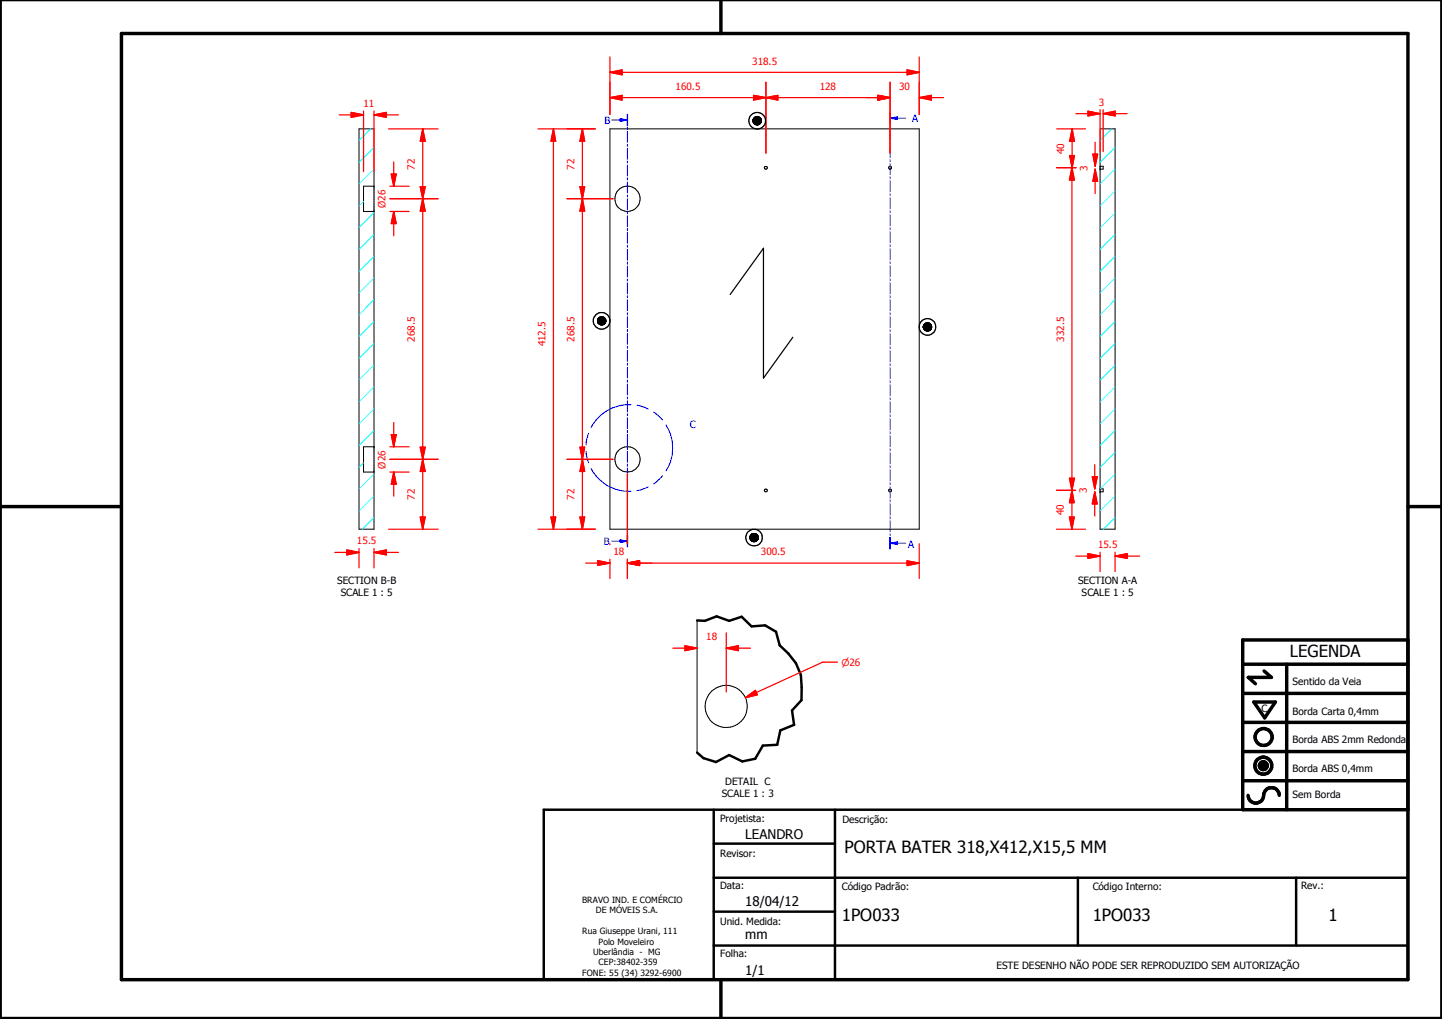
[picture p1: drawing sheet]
<svg xmlns="http://www.w3.org/2000/svg" width="297mm" height="210mm" viewBox="0 0 297 210" stroke-linecap="round" stroke-linejoin="round" font-family="sans-serif">
<g fill="none" stroke="#000" stroke-width=".21">
<path d="M74 26.5h3v82.5h-3zM77 38.4h-2.1v5.2h2.1M125.6 26.5h63.8v82.5h-63.8zM155.1 24.6v.5zM155.1 24.6v.4zM155.1 24.7v.3zM155.1 24.8v.2zM155.2 24.5v.7zM155.2 24.5l-.1 .6zM155.2 24.5v.8zM155.3 24.4l.1-.1-.1 1.1zM155.3 24.4v1z"/>
<path d="M155.3 24.4l-.1 .9zM155.4 24.3v1.1zM155.4 24.3v1.2zM155.5 24.2v1.3zM155.5 24.1v1.5zM155.5 24.1v1.4zM155.6 24.1h.1l-.1 1.6zM155.6 24.1v1.6zM155.7 24.1v1.6zM155.7 24.1v1.6h-.1zM155.8 24v1.7zM155.9 24h.1l-.1 1.7z"/>
<path d="M155.9 24v1.7zM156 24v1.7h-.1zM156 24v1.7zM156 24h.2l-.2 1.7zM156.2 24v1.7h-.2zM156.2 24v1.7zM156.2 24.1v1.6zM156.3 24.1l-.1 1.6zM156.3 24.1v1.6zM156.4 24.1l-.1 1.6zM156.4 24.1v1.5zM156.5 24.2l-.1 1.4z"/>
<path d="M156.5 24.2v1.3zM156.5 24.3v1.2zM156.6 24.3l-.1 1.2zM156.6 24.3v1.1zM156.7 24.4l-.1 1zM156.7 24.4v1zM156.7 24.5v.9zM156.7 24.5v.8zM156.8 24.5l-.1 .8zM156.8 24.5v.7zM156.8 24.6v.6zM156.8 24.6v.5z"/>
<path d="M156.8 24.7v.4zM156.8 24.7v.3zM156.8 24.8v.2zM183.2 34.3h.4v.5h-.4l-.2-.3zM226.6 34.8h.1M226.6 34.2h.6v.6h-.6M226.6 26.5h3.1v82.5h-3.1zM123.1 65.9v.4zM123.1 65.9v.3zM123.1 66v.2zM123.1 65.7v.7zM123.1 65.7v.6z"/>
<path d="M123.1 65.8v.5zM123.2 65.7v.8zM123.2 65.7l-.1 .7zM123.2 65.6l.1-.1-.1 1.1zM123.2 65.6v1zM123.3 65.5v1.1zM123.4 65.4v1.3zM123.4 65.4l-.1 1.2zM123.4 65.4v1.4zM123.5 65.4v1.4zM123.6 65.3v1.6zM123.7 65.3v1.6z"/>
<path d="M123.7 65.3l-.1 1.6zM123.7 65.3l.2-.1-.2 1.7zM123.9 65.2v1.7zM123.9 65.2v1.7h-.2zM123.9 65.2h.1l-.1 1.7zM124 65.2v1.7h-.1zM124 65.2v1.7zM124.1 65.3l-.1 1.6zM124.1 65.3v1.6zM124.2 65.3l-.1 1.6zM124.2 65.3v1.6zM124.3 65.3l-.1 1.6z"/>
<path d="M124.3 65.3v1.6zM124.4 65.4l-.1 1.5zM124.4 65.4v1.4zM124.5 65.4l-.1 1.4zM124.5 65.4v1.3zM124.5 65.5v1.2zM124.5 65.5v1.1zM124.6 65.6l-.1 1zM124.6 65.6v1zM124.7 65.7l-.1 .9zM124.7 65.7v.8zM124.7 65.7v.7z"/>
<path d="M124.8 65.8l-.1 .6zM124.8 65.8v.5zM124.8 65.9v.4zM124.8 66v.3zM124.8 66v.2zM190.2 67.2v.3zM190.2 67.2v.2zM190.2 67.3v.1zM190.2 67.1v.5zM190.2 67.1v.4zM190.3 67v.7zM190.3 67l-.1 .6z"/>
<path d="M190.3 66.9v.9zM190.3 66.9v.8zM190.4 66.8v1zM190.4 66.8l-.1 1zM190.4 66.8v1.1zM190.5 66.7v1.2zM190.5 66.7v1.3zM190.6 66.6l.1-.1-.1 1.6zM190.6 66.6v1.5zM190.7 66.5v1.6zM190.8 66.5v1.7zM190.9 66.5v1.7z"/>
<path d="M190.9 66.5l-.1 1.7zM191 66.5v1.7zM191.1 66.5l-.1 1.7zM191.1 66.5v1.7zM191.2 66.5l-.1 1.7zM191.2 66.5v1.7zM191.3 66.5l-.1 1.7zM191.3 66.5h.1l-.1 1.7zM191.4 66.5v1.6l-.1 .1zM191.4 66.5v1.6zM191.5 66.6l-.1 1.5zM191.5 66.6v1.5z"/>
<path d="M191.6 66.7l-.1 1.4zM191.6 66.7v1.3zM191.6 66.7v1.2zM191.7 66.8l-.1 1.1zM191.7 66.8v1.1zM191.7 66.8v1zM191.8 66.9l-.1 .9zM191.8 66.9v.9zM191.8 67v.8zM191.8 67v.7zM191.9 67.1l-.1 .6zM191.9 67.1v.5z"/>
<path d="M191.9 67.2v.4zM191.9 67.2v.3zM191.9 67.3v.2zM191.9 67.3v.1zM77 92h.1M77 92h-2.1v5.2h2.1M154.5 110.6v.2zM154.5 110.5v.5zM154.5 110.5v.4zM154.5 110.6v.3zM154.6 110.4v.7zM154.6 110.4l-.1 .6z"/>
<path d="M154.6 110.3v.9zM154.6 110.2v1.1zM154.6 110.2v1zM154.7 110.2v1.1zM154.8 110.1v1.3zM154.8 110.1l-.1 1.2zM154.9 110.1v1.3zM154.9 110v1.5zM154.9 110v1.4zM155 110v1.5zM155.1 109.9v1.6zM155.2 109.9v1.7z"/>
<path d="M155.3 109.9l-.1 1.7zM155.3 109.9v1.7zM155.4 109.9l-.1 1.7zM155.4 109.9v1.7zM155.5 109.9l-.1 1.7zM155.5 109.9h.1l-.1 1.6zM155.6 109.9v1.6h-.1zM155.6 109.9v1.6zM155.7 110l-.1 1.5zM155.7 110v1.5zM155.8 110.1l-.1 1.4zM155.8 110.1v1.3z"/>
<path d="M155.9 110.1l-.1 1.3zM155.9 110.1v1.3zM156 110.2l-.1 1.2zM156 110.2v1.1zM156 110.3v1zM156 110.3v.9zM156.1 110.4l-.1 .8zM156.1 110.4v.7zM156.1 110.5v.6zM156.1 110.5v.5zM156.2 110.6l-.1 .4zM156.2 110.6v.3z"/>
<path d="M156.2 110.6v.2zM183.2 100.8h.4v.5h-.4l-.2-.3zM226.6 101.3h.1M226.6 100.7h.6v.6h-.6M143.6 127.8v27.2M259.4 157.6l1.6 .1zM259.4 157.7l1.6 .1zM259.4 157.8l1.6 .1zM259.4 157.9h1.6v.1zM259.4 157.9l1.6 .1h-1.5zM259.4 157.6h1.6zM259.5 158h1.5z"/>
<path d="M259.5 158l1.4 .1zM259.5 157.5l1.5 .1zM259.5 158.1h1.4zM259.5 157.4l1.5 .1zM259.5 158.1l1.4 .1zM259.5 157.3l1.4 .1zM259.6 158.2h1.3zM259.6 158.2h1.2zM259.6 157.2l1.3 .1zM259.6 158.2l1.2 .1zM259.6 157.2h1.3zM259.7 158.3h1.1z"/>
<path d="M259.7 158.3l1 .1zM259.7 157.1l1.1 .1zM259.7 157.1h1.1zM259.8 158.4h.9zM259.8 158.4h.8zM259.8 157.1h1zM259.8 157.1h.9zM259.8 158.4l.8 .1zM259.8 157l.9 .1zM259.8 157h.8zM259.9 158.5h.7zM259.9 158.5h.6z"/>
<path d="M259.9 157h.7zM260 158.5h.5zM260 158.5h.4zM260 157h.6zM260.1 158.5h.3zM260.1 158.5h.2zM260.1 156.9l.4 .1zM260.1 156.9h.3zM260.1 156.9h.2z"/>
<circle cx="157.8" cy="34.6" r=".3"/>
<circle cx="129.3" cy="40.9" r="2.6"/>
<circle cx="129.3" cy="94.6" r="2.59"/>
<circle cx="157.8" cy="101" r=".3"/>
<circle cx="149.6" cy="145.5" r="4.3"/>
</g>
<path d="M143.6 127.8l1.6 .1 2.4-.9 2.6 .9 2.6-.9 2 2 2.8-.2 2.2 1.3 .8 2.8 1.8 1.7 1.6 2 1 2.4 .1 2.6v2.6l-2 2.1 .5 3-2.9 1.2-.6 2.9-3 .2-1.5 2.7-2.7 .5-2.7-1.3-2.7 1.5-2.6-.8-1.3-1.2M112 166.8h178v35h-178zM147 173.8h25M147 166.8v35M172 166.8v35M147 194.8h143M147 180.8h143M147 187.8h25M222 180.8v14M267 180.8v14" fill="none" stroke="#000" stroke-width=".51"/>
<g fill="#000">
<path d="M155.2 24.5l-.1 .6zM155.1 24.6v.5zM155.1 24.6v.4zM155.1 24.7v.3zM155.1 24.8v.2zM155.2 24.5v.7zM155.3 24.4l-.1 .9zM155.2 24.5v.8zM155.3 24.4l.1-.1-.1 1.1zM155.3 24.4v1zM155.4 24.3v1.1zM155.4 24.3v1.2z"/>
<path d="M155.5 24.1v1.4zM155.5 24.2v1.3zM155.5 24.1v1.5zM155.6 24.1h.1l-.1 1.6zM155.6 24.1v1.6zM155.7 24.1v1.6zM155.7 24.1v1.6h-.1zM155.8 24v1.7zM155.9 24h.1l-.1 1.7zM155.9 24v1.7zM156 24v1.7h-.1zM156 24v1.7z"/>
<path d="M156 24h.2l-.2 1.7zM156.2 24v1.7h-.2zM156.2 24v1.7zM156.2 24.1v1.6zM156.3 24.1l-.1 1.6zM156.3 24.1v1.6zM156.4 24.1l-.1 1.6zM156.4 24.1v1.5zM156.5 24.2l-.1 1.4zM156.5 24.2v1.3zM156.5 24.3v1.2zM156.6 24.3l-.1 1.2z"/>
<path d="M156.6 24.3v1.1zM156.7 24.4l-.1 1zM156.7 24.4v1zM156.7 24.5v.9zM156.7 24.5v.8zM156.8 24.5l-.1 .8zM156.8 24.5v.7zM156.8 24.6v.6zM156.8 24.6v.5zM156.8 24.7v.4zM156.8 24.7v.3zM156.8 24.8v.2z"/>
<path d="M123.1 65.8v.5zM123.1 65.9v.4zM123.1 65.9v.3zM123.1 66v.2zM123.2 65.7l-.1 .7zM123.1 65.7v.7zM123.1 65.7v.6zM123.2 65.7v.8zM123.2 65.6l.1-.1-.1 1.1zM123.2 65.6v1zM123.4 65.4l-.1 1.2zM123.3 65.5v1.1z"/>
<path d="M123.4 65.4v1.3zM123.4 65.4v1.4zM123.5 65.4v1.4zM123.6 65.3v1.6zM123.7 65.3v1.6zM123.7 65.3l-.1 1.6zM123.7 65.3l.2-.1-.2 1.7zM123.9 65.2v1.7zM123.9 65.2v1.7h-.2zM123.9 65.2h.1l-.1 1.7zM124 65.2v1.7h-.1zM124 65.2v1.7z"/>
<path d="M124.1 65.3l-.1 1.6zM124.1 65.3v1.6zM124.2 65.3l-.1 1.6zM124.2 65.3v1.6zM124.3 65.3l-.1 1.6zM124.3 65.3v1.6zM124.4 65.4l-.1 1.5zM124.4 65.4v1.4zM124.5 65.4l-.1 1.4zM124.5 65.4v1.3zM124.5 65.5v1.2zM124.5 65.5v1.1z"/>
<path d="M124.6 65.6l-.1 1zM124.6 65.6v1zM124.7 65.7l-.1 .9zM124.7 65.7v.8zM124.7 65.7v.7zM124.8 65.8l-.1 .6zM124.8 65.8v.5zM124.8 65.9v.4zM124.8 66v.3zM124.8 66v.2zM190.2 67.1v.4zM190.2 67.2v.3z"/>
<path d="M190.2 67.2v.2zM190.2 67.3v.1zM190.3 67l-.1 .6zM190.2 67.1v.5zM190.3 66.9v.8zM190.3 67v.7zM190.4 66.8l-.1 1zM190.3 66.9v.9zM190.4 66.8v1zM190.4 66.8v1.1zM190.5 66.7v1.2zM190.5 66.7v1.3z"/>
<path d="M190.6 66.6l.1-.1-.1 1.6zM190.6 66.6v1.5zM190.7 66.5v1.6zM190.8 66.5v1.7zM190.9 66.5v1.7zM190.9 66.5l-.1 1.7zM191 66.5v1.7zM191.1 66.5l-.1 1.7zM191.1 66.5v1.7zM191.2 66.5l-.1 1.7zM191.2 66.5v1.7zM191.3 66.5l-.1 1.7z"/>
<path d="M191.3 66.5h.1l-.1 1.7zM191.4 66.5v1.6l-.1 .1zM191.4 66.5v1.6zM191.5 66.6l-.1 1.5zM191.5 66.6v1.5zM191.6 66.7l-.1 1.4zM191.6 66.7v1.3zM191.6 66.7v1.2zM191.7 66.8l-.1 1.1zM191.7 66.8v1.1zM191.7 66.8v1zM191.8 66.9l-.1 .9z"/>
<path d="M191.8 66.9v.9zM191.8 67v.8zM191.8 67v.7zM191.9 67.1l-.1 .6zM191.9 67.1v.5zM191.9 67.2v.4zM191.9 67.2v.3zM191.9 67.3v.2zM191.9 67.3v.1zM154.5 110.6v.2zM154.6 110.4l-.1 .6zM154.5 110.5v.5z"/>
<path d="M154.5 110.5v.4zM154.5 110.6v.3zM154.6 110.4v.7zM154.6 110.2v1zM154.6 110.3v.9zM154.6 110.2v1.1zM154.8 110.1l-.1 1.2zM154.7 110.2v1.1zM154.8 110.1v1.3zM154.9 110v1.4zM154.9 110.1v1.3zM154.9 110v1.5z"/>
<path d="M155 110v1.5zM155.1 109.9v1.6zM155.2 109.9v1.7zM155.3 109.9l-.1 1.7zM155.3 109.9v1.7zM155.4 109.9l-.1 1.7zM155.4 109.9v1.7zM155.5 109.9l-.1 1.7zM155.5 109.9h.1l-.1 1.6zM155.6 109.9v1.6h-.1zM155.6 109.9v1.6zM155.7 110l-.1 1.5z"/>
<path d="M155.7 110v1.5zM155.8 110.1l-.1 1.4zM155.8 110.1v1.3zM155.9 110.1l-.1 1.3zM155.9 110.1v1.3zM156 110.2l-.1 1.2zM156 110.2v1.1zM156 110.3v1zM156 110.3v.9zM156.1 110.4l-.1 .8zM156.1 110.4v.7zM156.1 110.5v.6z"/>
<path d="M156.1 110.5v.5zM156.2 110.6l-.1 .4zM156.2 110.6v.3zM156.2 110.6v.2zM259.4 157.6h1.6zM259.5 157.5l1.5 .1zM259.5 157.4l1.5 .1zM259.5 157.3l1.4 .1zM259.6 157.2l1.3 .1zM259.6 157.2h1.3zM259.7 157.1l1.1 .1zM259.7 157.1h1.1z"/>
<path d="M259.8 157.1h1zM259.8 157.1h.9zM259.8 157l.9 .1zM259.8 157h.8zM259.9 157h.7zM260 157h.6zM260.1 156.9l.4 .1zM260.1 156.9h.3zM260.1 156.9h.2zM260.1 158.5h.2zM260 158.5h.4zM260.1 158.5h.3z"/>
<path d="M259.9 158.5h.6zM260 158.5h.5zM259.8 158.4l.8 .1zM259.9 158.5h.7zM259.8 158.4h.8zM259.7 158.3l1 .1zM259.8 158.4h.9zM259.6 158.2l1.2 .1zM259.7 158.3h1.1zM259.6 158.2h1.2zM259.5 158.1l1.4 .1zM259.6 158.2h1.3z"/>
<path d="M259.5 158l1.4 .1zM259.5 158.1h1.4zM259.4 157.9l1.6 .1h-1.5zM259.5 158h1.5zM259.4 157.6l1.6 .1zM259.4 157.7l1.6 .1zM259.4 157.8l1.6 .1zM259.4 157.9h1.6v.1z"/>
</g>
<g fill="none" stroke="#000" stroke-width=".71">
<path d="M148.5 0v6.9M297 -.1v209.9h-297v-209.9M25 6.9h265v194.9h-265zM0 104.4h25M290 104.4h7M256 136.8h34M260.4 138.2l1.5 1.3h-4.8l1.5 1.3M265 136.8v30M290 131.8h-34v35h34M256 154.8h34M256 148.8h34M256 142.8h34"/>
<path d="M258.3 144.6h4.4l-2.2 3.3zM256 160.8h34M257.1 163.8a1.62 1.62 0 0 0 1.8 1.6 1.62 1.62 0 0 0 1.4-1.9 1.63 1.63 0 0 1 1.7-1.2 1.63 1.63 0 0 1 1.5 1.5M148.5 201.8v8"/>
<circle cx="260.2" cy="157.7" r="1.76"/>
<circle cx="260.2" cy="157.7" r=".82"/>
<circle cx="260.3" cy="151.8" r="1.76"/>
</g>
<g fill="none" stroke="#00f" stroke-width=".21">
<path d="M183.3 23.2v2.3M183.3 25.9v.4M183.3 26.7v2.3M183.3 29.4v.4M183.3 30.2v2.3M183.3 32.9v.4M183.3 33.7v2.3M183.3 36.4v.4M183.3 37.2v2.3M183.3 39.9v.4M183.3 24.3h1.6M183.3 40.7v2.3"/>
<path d="M183.3 43.4v.4M183.3 44.2v2.3M183.3 46.9v.4M183.3 47.7v2.3M183.3 50.4v.4M183.3 51.2v2.3M183.3 53.9v.4M183.3 54.7v2.3M183.3 57.4v.4M183.3 58.2v2.3M183.3 60.9v.4M183.3 61.7v2.3"/>
<path d="M183.3 64.4v.5M183.3 65.2v2.3M183.3 67.9v.4M183.3 68.7v2.3M183.3 71.4v.4M183.3 72.2v2.3M183.3 74.9v.5M183.3 75.7v2.3M183.3 78.4v.5M183.3 79.2v2.3M183.3 81.9v.4M183.3 82.7v2.3"/>
<path d="M183.3 85.4v.5M183.3 86.2v2.4M183.3 88.9v.5M183.3 89.7v2.3M183.3 92.4v.5M183.3 93.3v2.2M183.3 95.9v.5M183.3 96.7v2.4M183.3 99.4v.5M183.3 100.2v2.4M183.3 102.9v.5M183.3 103.8v2.3"/>
<path d="M183.3 106.4v.5M183.3 107.3v2.3M183.3 109.9v.5M183.3 110.7v2.3"/>
</g>
<path d="M183.3 23.2v2.3M183.3 110.7v2.3" fill="none" stroke="#00f" stroke-width=".3"/>
<path d="M183.3 24.3l1.6-.2v.5z" fill="#00f"/>
<path d="M183.3 24.3l1.6-.2v.5zM184.9 24.3h1.7M183.3 111.9h1.6" fill="none" stroke="#00f" stroke-width=".21"/>
<path d="M183.3 111.9l1.6-.3v.5z" fill="#00f"/>
<g fill="none" stroke="#00f" stroke-width=".21">
<path d="M127.8 24.7h1.4M129.2 23.6v2.3M129.2 26.2v.5M129.2 27.1v2.2M129.2 29.7v.4M129.2 30.5v2.3M129.2 33.1v.5M129.2 34v2.2M129.2 36.6v.5M129.2 37.5v2.3M129.2 40.1v.5M129.2 40.9v2.3"/>
<path d="M129.2 43.6v.4M129.2 44.4v2.3M129.2 47v.5M129.2 47.8v2.3M129.2 50.5v.5M129.2 51.4v2.2M129.2 54v.4M129.2 54.8v2.3M129.2 57.4v.5M129.2 58.3v2.2M129.2 60.9v.4M129.2 61.7v2.3"/>
<path d="M129.2 64.4v.5M129.2 65.2v2.3M129.2 67.9v.4M129.2 68.7v2.3M129.2 71.3v.5M129.2 72.1v2.3M129.2 74.8v.5M129.2 75.6v2.3M129.2 78.3v.4M129.2 79.1v2.3M129.2 81.7v.5M129.2 82.5v2.3"/>
<path d="M129.2 85.2v.4M129.2 86v2.3M129.2 88.7v.5M129.2 89.5v2.3M129.2 92.2v.4M129.2 93v2.2M129.2 95.6v.5M129.2 96.4v2.3M129.2 99.1v.4M129.2 99.9v2.3M129.2 102.6v.4M129.2 103.4v2.3"/>
<path d="M129.2 106v.5M129.2 106.8v2.3M129.2 109.5v.4M129.2 110.3v2.3M183.3 111.9l1.6-.3v.5zM184.9 111.9h1.7"/>
</g>
<g fill="none" stroke="#0ff" stroke-width=".21">
<path d="M229 26.5l-2.4 2.5M229.7 39.3l-3.1 3.1M229.7 34.8l-3.1 3.1M229.7 30.4l-3.1 3M229.7 57.3l-3.1 3.1M229.7 52.8l-3.1 3.1M229.7 48.3l-3.1 3.1M229.7 43.8l-3.1 3.1M229.7 79.7l-3.1 3.1M229.7 75.2l-3.1 3.1M229.7 70.7l-3.1 3.1M229.7 66.3l-3.1 3"/>
<path d="M229.7 61.7l-3.1 3.2M229.7 97.7l-3.1 3M229.7 93.2l-3.1 3.1M229.7 88.7l-3.1 3.1M229.7 84.2l-3.1 3.1M229.7 106.6l-2.4 2.4M229.7 102.2l-3.1 3"/>
</g>
<path d="M129.2 23.6v2.3M129.2 110.3v2.3" fill="none" stroke="#00f" stroke-width=".3"/>
<path d="M127.8 24.5l1.4 .2-1.4 .3z" fill="#00f"/>
<path d="M126 24.7h1.8M127.8 24.5l1.4 .2-1.4 .3zM127.8 111.5h1.4" fill="none" stroke="#00f" stroke-width=".21"/>
<path d="M127.8 111.2l1.4 .3-1.4 .2z" fill="#00f"/>
<path d="M120.7 92.9l.2 1.2 .3 1.2M121.2 89.2l-.3 1.3-.2 1.2M121.7 96.5a8.7 8.7 0 0 0 8.3 4.7M130 83.4a8.8 8.8 0 0 0-8.3 4.7M131.2 83.5l2.4 .7M134.6 84.9l1.9 1.6M136.5 98l-1.9 1.7M137.2 87.5a9 9 0 0 1 0 9.5M126 111.5h1.8M127.8 111.2l1.4 .3-1.4 .2zM133.6 100.3l-1.6 .6-.8 .1" fill="none" stroke="#00f" stroke-width=".21"/>
<g fill="none" stroke="#0ff" stroke-width=".21">
<path d="M76.4 26.5l-2.4 2.5M77 34.8l-3 3.1M77 30.4l-3 3M74.9 41.5l-.9 .9M77 57.3l-3 3.1M77 52.8l-3 3.1M77 48.3l-3 3.1M77 43.8l-3 3.1M77 79.7l-3 3.1M77 75.2l-3 3.1M77 70.7l-3 3.1M77 66.3l-3 3"/>
<path d="M77 61.7l-3 3.2M74.9 95.3l-.9 1M77 97.7l-3 3.1M77 88.7l-3 3.1M77 84.2l-3 3.1M77 106.6l-2.3 2.4M77 102.2l-3 3"/>
</g>
<path d="M125.6 20.1h2.5" fill="none" stroke="#f00" stroke-width=".25"/>
<path d="M125.6 20.1l2.5-.5v1z" fill="#f00"/>
<path d="M125.6 20.1l2.5-.5v1zM155.2 20.1h2.6" fill="none" stroke="#f00" stroke-width=".25"/>
<path d="M155.2 19.6l2.6 .5-2.6 .5z" fill="#f00"/>
<path d="M125.6 16.9v6.7M155.2 19.6l2.6 .5-2.6 .5zM157.8 16.9v14.6M128.1 20.1h27.1M157.8 20.1h2.4" fill="none" stroke="#f00" stroke-width=".25"/>
<path d="M157.8 20.1l2.4-.5v1z" fill="#f00"/>
<path d="M157.8 20.1l2.4-.5v1zM180.8 20.1h2.5" fill="none" stroke="#f00" stroke-width=".25"/>
<path d="M180.8 19.6l2.5 .5-2.5 .5z" fill="#f00"/>
<path d="M157.8 16.9v14.6M180.8 19.6l2.5 .5-2.5 .5zM183.3 16.9v14.6M160.2 20.1h23.1" fill="none" stroke="#f00" stroke-width=".25"/>
<path d="M180.8 19.6l2.5 .5-2.5 .5z" fill="#f00"/>
<path d="M180.8 19.6l2.5 .5-2.5 .5zM189.4 20.1h2.5" fill="none" stroke="#f00" stroke-width=".25"/>
<path d="M189.4 20.1l2.5-.5v1z" fill="#f00"/>
<path d="M125.6 14.9h2.5M183.3 16.9v14.6M189.4 16.9v6.7M178.3 20.1h2.5M189.4 20.1l2.5-.5v1zM191.9 20.1h2.4" fill="none" stroke="#f00" stroke-width=".25"/>
<path d="M125.6 14.9l2.5-.5v1z" fill="#f00"/>
<path d="M125.6 14.9l2.5-.5v1zM186.9 14.9h2.5" fill="none" stroke="#f00" stroke-width=".25"/>
<path d="M186.9 14.4l2.5 .5-2.5 .5z" fill="#f00"/>
<path d="M125.6 11.7v11.9M128.1 14.9h58.8M186.9 14.4l2.5 .5-2.5 .5zM189.4 11.7v11.9M120 26.5v2.6" fill="none" stroke="#f00" stroke-width=".25"/>
<path d="M120 26.5l.4 2.6h-.9z" fill="#f00"/>
<path d="M120 26.5l.4 2.6h-.9zM120 38.5v2.4" fill="none" stroke="#f00" stroke-width=".25"/>
<path d="M119.5 38.5h.9l-.4 2.4z" fill="#f00"/>
<path d="M116.8 26.5h5.8M119.5 38.5h.9l-.4 2.4zM120 29.1v9.4M116.8 40.9h9.5M120 40.9v2.6" fill="none" stroke="#f00" stroke-width=".25"/>
<path d="M120 40.9l.4 2.6h-.9z" fill="#f00"/>
<path d="M120 40.9l.4 2.6h-.9zM120 92.1v2.5" fill="none" stroke="#f00" stroke-width=".25"/>
<path d="M119.5 92.1h.9l-.4 2.5z" fill="#f00"/>
<path d="M116.8 40.9h9.5M120 43.5v48.6M116.8 94.6h9.5M119.5 92.1h.9l-.4 2.5zM120 94.6v2.5" fill="none" stroke="#f00" stroke-width=".25"/>
<path d="M120 94.6l.4 2.5h-.9z" fill="#f00"/>
<path d="M120 94.6l.4 2.5h-.9zM120 106.5v2.5" fill="none" stroke="#f00" stroke-width=".25"/>
<path d="M119.5 106.5h.9l-.4 2.5z" fill="#f00"/>
<path d="M116.8 94.6h9.5M120 97.1v9.4M114 106.5v2.5M116.8 109h5.8M119.5 106.5h.9l-.4 2.5z" fill="none" stroke="#f00" stroke-width=".25"/>
<path d="M113.5 106.5h1l-.5 2.5z" fill="#f00"/>
<path d="M114 26.5v2.6M113.5 106.5h1l-.5 2.5z" fill="none" stroke="#f00" stroke-width=".25"/>
<path d="M114 26.5l.5 2.6h-1z" fill="#f00"/>
<path d="M110.8 26.5h11.8M114 26.5l.5 2.6h-1zM114 29.1v77.4M225.6 31.7v2.5M110.8 109h11.8" fill="none" stroke="#f00" stroke-width=".25"/>
<path d="M225.1 31.7h1l-.5 2.5z" fill="#f00"/>
<path d="M225.1 31.7h1l-.5 2.5zM225.6 34.8v2.5" fill="none" stroke="#f00" stroke-width=".25"/>
<path d="M225.6 34.8l.5 2.5h-1z" fill="#f00"/>
<path d="M225.6 34.8l.5 2.5h-1zM225.6 29.3v2.4M225.6 37.3v2.6M225.5 98.2v2.5" fill="none" stroke="#f00" stroke-width=".25"/>
<path d="M225 98.2h1l-.5 2.5z" fill="#f00"/>
<path d="M225 98.2h1l-.5 2.5zM225.5 101.3v2.5" fill="none" stroke="#f00" stroke-width=".25"/>
<path d="M225.5 101.3l.5 2.5h-1z" fill="#f00"/>
<path d="M220.8 26.5v2.6M225.5 95.7v2.5M225.5 101.3l.5 2.5h-1zM225.5 103.8v2.5" fill="none" stroke="#f00" stroke-width=".25"/>
<path d="M220.8 26.5l.5 2.6h-1z" fill="#f00"/>
<path d="M220.8 26.5l.5 2.6h-1zM220.8 32v2.5" fill="none" stroke="#f00" stroke-width=".25"/>
<path d="M220.3 32h1l-.5 2.5z" fill="#f00"/>
<path d="M217.7 26.5h5.9M217.7 34.5h4M220.3 32h1l-.5 2.5zM220.8 34.5v2.6M220.8 29.1v2.9" fill="none" stroke="#f00" stroke-width=".25"/>
<path d="M220.8 34.5l.5 2.6h-1z" fill="#f00"/>
<path d="M220.8 34.5l.5 2.6h-1zM220.8 98.5v2.5" fill="none" stroke="#f00" stroke-width=".25"/>
<path d="M220.3 98.5h1l-.5 2.5z" fill="#f00"/>
<path d="M217.6 34.5h4.1M220.8 37.1v61.4M220.3 98.5h1l-.5 2.5zM217.6 101h4M220.8 101v2.5" fill="none" stroke="#f00" stroke-width=".25"/>
<path d="M220.8 101l.5 2.5h-1z" fill="#f00"/>
<path d="M220.8 101l.5 2.5h-1zM220.8 106.5v2.5" fill="none" stroke="#f00" stroke-width=".25"/>
<path d="M220.3 106.5h1l-.5 2.5z" fill="#f00"/>
<path d="M217.6 109h6M217.6 101h4M220.3 106.5h1l-.5 2.5zM220.8 103.5v3M224.1 114.6h2.5" fill="none" stroke="#f00" stroke-width=".25"/>
<path d="M224.1 114l2.5 .6-2.5 .4z" fill="#f00"/>
<path d="M224.1 114l2.5 .6-2.5 .4zM229.7 114.6h2.5" fill="none" stroke="#f00" stroke-width=".25"/>
<path d="M229.7 114.6l2.5-.6v1z" fill="#f00"/>
<path d="M71.5 113.8h2.5M221.6 114.6h2.5M226.6 113.7v4M229.7 114.6l2.5-.6v1zM229.7 113.7v4M232.2 114.6h2.5" fill="none" stroke="#f00" stroke-width=".25"/>
<path d="M71.5 113.3l2.5 .5-2.5 .5z" fill="#f00"/>
<path d="M71.5 113.3l2.5 .5-2.5 .5zM77 113.8h2.6" fill="none" stroke="#f00" stroke-width=".25"/>
<path d="M77 113.8l2.6-.5v1z" fill="#f00"/>
<path d="M81.1 35.9v2.5M69 113.8h2.5M74 113v4M77 113.8l2.6-.5v1zM77 113v4M79.6 113.8h2.5" fill="none" stroke="#f00" stroke-width=".25"/>
<path d="M80.6 35.9h1l-.5 2.5z" fill="#f00"/>
<path d="M80.6 35.9h1l-.5 2.5zM81.1 43.6v2.5" fill="none" stroke="#f00" stroke-width=".25"/>
<path d="M81.1 43.6l.5 2.5h-1z" fill="#f00"/>
<path d="M80.3 38.4h4M81.1 33.4v2.5M80.3 43.6h4M81.1 43.6l.5 2.5h-1zM81.1 46.1v2.5M81.1 89.5v2.5" fill="none" stroke="#f00" stroke-width=".25"/>
<path d="M80.6 89.5h1l-.5 2.5z" fill="#f00"/>
<path d="M80.6 89.5h1l-.5 2.5zM81.1 97.2v2.5" fill="none" stroke="#f00" stroke-width=".25"/>
<path d="M81.1 97.2l.5 2.5h-1z" fill="#f00"/>
<path d="M87.1 26.5v2.6M80.3 92h4M80.3 97.2h4M81.1 97.2l.5 2.5h-1zM81.1 87v2.5M81.1 99.7v2.5" fill="none" stroke="#f00" stroke-width=".25"/>
<path d="M87.1 26.5l.5 2.6h-1z" fill="#f00"/>
<path d="M87.1 26.5l.5 2.6h-1zM87.1 38.5v2.4" fill="none" stroke="#f00" stroke-width=".25"/>
<path d="M86.6 38.5h1l-.5 2.4z" fill="#f00"/>
<path d="M80 26.5h10.3M86.6 38.5h1l-.5 2.4zM87.1 29.1v9.4M80.3 40.9h10M87.1 40.9v2.6" fill="none" stroke="#f00" stroke-width=".25"/>
<path d="M87.1 40.9l.5 2.6h-1z" fill="#f00"/>
<path d="M87.1 40.9l.5 2.6h-1zM87.1 92.1v2.5" fill="none" stroke="#f00" stroke-width=".25"/>
<path d="M86.6 92.1h1l-.5 2.5z" fill="#f00"/>
<path d="M80.3 40.9h10M87.1 43.5v48.6M80.3 94.6h10M86.6 92.1h1l-.5 2.5zM87.1 94.6v2.5" fill="none" stroke="#f00" stroke-width=".25"/>
<path d="M87.1 94.6l.5 2.5h-1z" fill="#f00"/>
<path d="M87.1 94.6l.5 2.5h-1zM87.1 106.5v2.5" fill="none" stroke="#f00" stroke-width=".25"/>
<path d="M86.6 106.5h1l-.5 2.5z" fill="#f00"/>
<path d="M80.3 94.6h10M87.1 97.1v9.4M80 109h10.3M86.6 106.5h1l-.5 2.5zM123.1 116h2.5" fill="none" stroke="#f00" stroke-width=".25"/>
<path d="M123.1 115.5l2.5 .5-2.5 .5z" fill="#f00"/>
<path d="M123.1 115.5l2.5 .5-2.5 .5zM129.2 116h2.5" fill="none" stroke="#f00" stroke-width=".25"/>
<path d="M129.2 116l2.5-.5v1z" fill="#f00"/>
<path d="M129.2 97.6v14.4M120.6 116h2.5M125.6 112h.1M125.6 115.2v4M129.2 116l2.5-.5v1zM129.2 116h5.1M129.2 115.2v4" fill="none" stroke="#f00" stroke-width=".25"/>
<path d="M129.2 116l2.5-.5v1z" fill="#f00"/>
<path d="M129.2 116l2.5-.5v1zM186.9 116h2.5" fill="none" stroke="#f00" stroke-width=".25"/>
<path d="M186.9 115.5l2.5 .5-2.5 .5z" fill="#f00"/>
<path d="M129.2 97.6v14.4M129.2 115.2v4M131.7 116h55.2M186.9 115.5l2.5 .5-2.5 .5zM189.4 112v7.2M155.8 142.7l-2.3 1" fill="none" stroke="#f00" stroke-width=".25"/>
<path d="M153.5 143.7l2.1-1.5 .4 .9z" fill="#f00"/>
<path d="M141.1 133.5h2.5M172.5 136.4h-3l-13.7 6.3M153.5 143.7l2.1-1.5 .4 .9z" fill="none" stroke="#f00" stroke-width=".25"/>
<path d="M141.1 133l2.5 .5-2.5 .5z" fill="#f00"/>
<path d="M141.1 133l2.5 .5-2.5 .5zM149.6 133.5h2.5" fill="none" stroke="#f00" stroke-width=".25"/>
<path d="M149.6 133.5l2.5-.5v1z" fill="#f00"/>
<path d="M72.3 23.7h2.6M138.6 133.5h2.5M149.6 133.5l2.5-.5v1zM149.6 130.3v12.2M152.1 133.5h2.5" fill="none" stroke="#f00" stroke-width=".25"/>
<path d="M72.3 23.2l2.6 .5-2.6 .5z" fill="#f00"/>
<path d="M72.3 23.2l2.6 .5-2.6 .5zM77 23.7h2.6" fill="none" stroke="#f00" stroke-width=".25"/>
<path d="M77 23.7l2.6-.5v1z" fill="#f00"/>
<path d="M69.9 23.7h2.4M74.9 22.9v12.4M77 23.7l2.6-.5v1zM77 22.9v12.4M79.6 23.7h2.5M224.1 23.4h2.5" fill="none" stroke="#f00" stroke-width=".25"/>
<path d="M224.1 22.9l2.5 .5-2.5 .5z" fill="#f00"/>
<path d="M224.1 22.9l2.5 .5-2.5 .5zM227.2 23.4h2.5" fill="none" stroke="#f00" stroke-width=".25"/>
<path d="M227.2 23.4l2.5-.5v1z" fill="#f00"/>
<path d="M221.6 23.4h2.5M226.6 22.6v8.6M227.2 23.4l2.5-.5v1zM227.2 22.6v8.6M229.7 23.4h2.5" fill="none" stroke="#f00" stroke-width=".25"/>
<g fill="none" stroke="#000" stroke-width=".25">
<path d="M150.4 60.7l6.9-9.6v26.8l6-8.4"/>
<circle cx="156" cy="24.9" r="1.72"/>
<circle cx="156" cy="24.9" r=".85"/>
<circle cx="123.9" cy="66.1" r=".85"/>
<circle cx="123.9" cy="66.1" r="1.72"/>
<circle cx="191" cy="67.3" r=".85"/>
<circle cx="191" cy="67.3" r="1.72"/>
<circle cx="155.3" cy="110.7" r="1.71"/>
<circle cx="155.3" cy="110.7" r=".84"/>
</g>
<g font-size="3.5">
<text x="173.9" y="175.7">PORTA BATER 318,X412,X15,5 MM</text>
<text x="173.4" y="189.7">1PO033</text>
<text x="225.1" y="189.7">1PO033</text>
<text x="273.6" y="189.7">1</text>
</g>
<text font-size="3.4" x="265.7" y="135.4">LEGENDA</text>
<g font-size="2.7">
<text x="153.5" y="172.8">LEANDRO</text>
<text x="153.5" y="186.6">18/04/12</text>
<text x="153.5" y="193.4">mm</text>
<text x="153.5" y="200.8">1/1</text>
</g>
<g font-size="2.1" fill="#f00">
<text x="154.9" y="13.3">318.5</text>
<text x="74.9" y="22.1">11</text>
<text x="139.1" y="18.5">160.5</text>
<text x="168.9" y="18.5">128</text>
<text x="185.2" y="18.5">30</text>
<text x="226.4" y="21.8">3</text>
<text x="85.5" y="34.9" transform="rotate(-90 85.5 34.9)">72</text>
<text x="118.4" y="34.9" transform="rotate(-90 118.4 34.9)">72</text>
<text x="219.2" y="31.7" transform="rotate(-90 219.2 31.7)">40</text>
<text x="224" y="35.2" transform="rotate(-90 224 35.2)">3</text>
<text x="79.4" y="42.8" transform="rotate(-90 79.4 42.8)">Ø26</text>
<text x="85.5" y="70.4" transform="rotate(-90 85.5 70.4)">268.5</text>
<text x="112.4" y="71.4" transform="rotate(-90 112.4 71.4)">412.5</text>
<text x="118.4" y="70.4" transform="rotate(-90 118.4 70.4)">268.5</text>
<text x="219.2" y="70.4" transform="rotate(-90 219.2 70.4)">332.5</text>
<text x="79.4" y="96.5" transform="rotate(-90 79.4 96.5)">Ø26</text>
<text x="223.9" y="101.6" transform="rotate(-90 223.9 101.6)">3</text>
<text x="85.5" y="103" transform="rotate(-90 85.5 103)">72</text>
<text x="118.4" y="103" transform="rotate(-90 118.4 103)">72</text>
<text x="219.2" y="106.1" transform="rotate(-90 219.2 106.1)">40</text>
<text x="73.5" y="112.1">15.5</text>
<text x="226.2" y="112.9">15.5</text>
<text x="126.4" y="114.3">18</text>
<text x="156.8" y="114.3">300.5</text>
<text x="145.5" y="131.9">18</text>
</g>
<g font-size="2.1" fill="#00f">
<text x="124.5" y="25.5">B</text>
<text x="187.9" y="25.2">A</text>
<text x="142.1" y="88.2">C</text>
<text x="124.4" y="112.2">B</text>
<text x="187.1" y="112.9">A</text>
</g>
<g font-size="2.1">
<text x="69.5" y="120.3">SECTION B-B</text>
<text x="70.2" y="122.8">SCALE 1 : 5</text>
<text x="222.1" y="120.3">SECTION A-A</text>
<text x="222.8" y="122.8">SCALE 1 : 5</text>
<text x="266.3" y="141.1">Sentido da Veia</text>
<text x="259.8" y="146.7">C</text>
<text x="266.3" y="147.2">Borda Carta 0,4mm</text>
<text x="266.3" y="153.1">Borda ABS 2mm Redonda</text>
<text x="149.4" y="161.7">DETAIL C</text>
<text x="266.3" y="159">Borda ABS 0,4mm</text>
<text x="148.7" y="164.1">SCALE 1 : 3</text>
<text x="266.3" y="164.4">Sem Borda</text>
<text x="148.4" y="169.3">Projetista:</text>
<text x="173.5" y="169.5">Descrição:</text>
<text x="148.4" y="176.6">Revisor:</text>
<text x="148.4" y="183.2">Data:</text>
<text x="173.4" y="183.3">Código Padrão:</text>
<text x="225.1" y="183.3">Código Interno:</text>
<text x="268" y="183.2">Rev.:</text>
<text x="148.4" y="190.5">Unid. Medida:</text>
<text x="148.4" y="197.2">Folha:</text>
<text x="205.3" y="199.5">ESTE DESENHO NÃO PODE SER REPRODUZIDO SEM AUTORIZAÇÃO</text>
</g>
<text font-size="1.9" fill="#f00" x="173.3" y="137.1">⌀26</text>
<g font-size="1.8">
<text x="119.9" y="186">BRAVO IND. E COMÉRCIO</text>
<text x="122.7" y="188.1">DE MÓVEIS S.A.</text>
<text x="119.9" y="192.4">Rua Giuseppe Urani, 111</text>
<text x="122.2" y="196.7">Uberlândia - MG</text>
<text x="123.3" y="194.6">Polo Moveleiro</text>
<text x="119.9" y="201">FONE: 55 (34) 3292-6900</text>
<text x="123.3" y="198.8">CEP:38402-359</text>
</g>
</svg>
